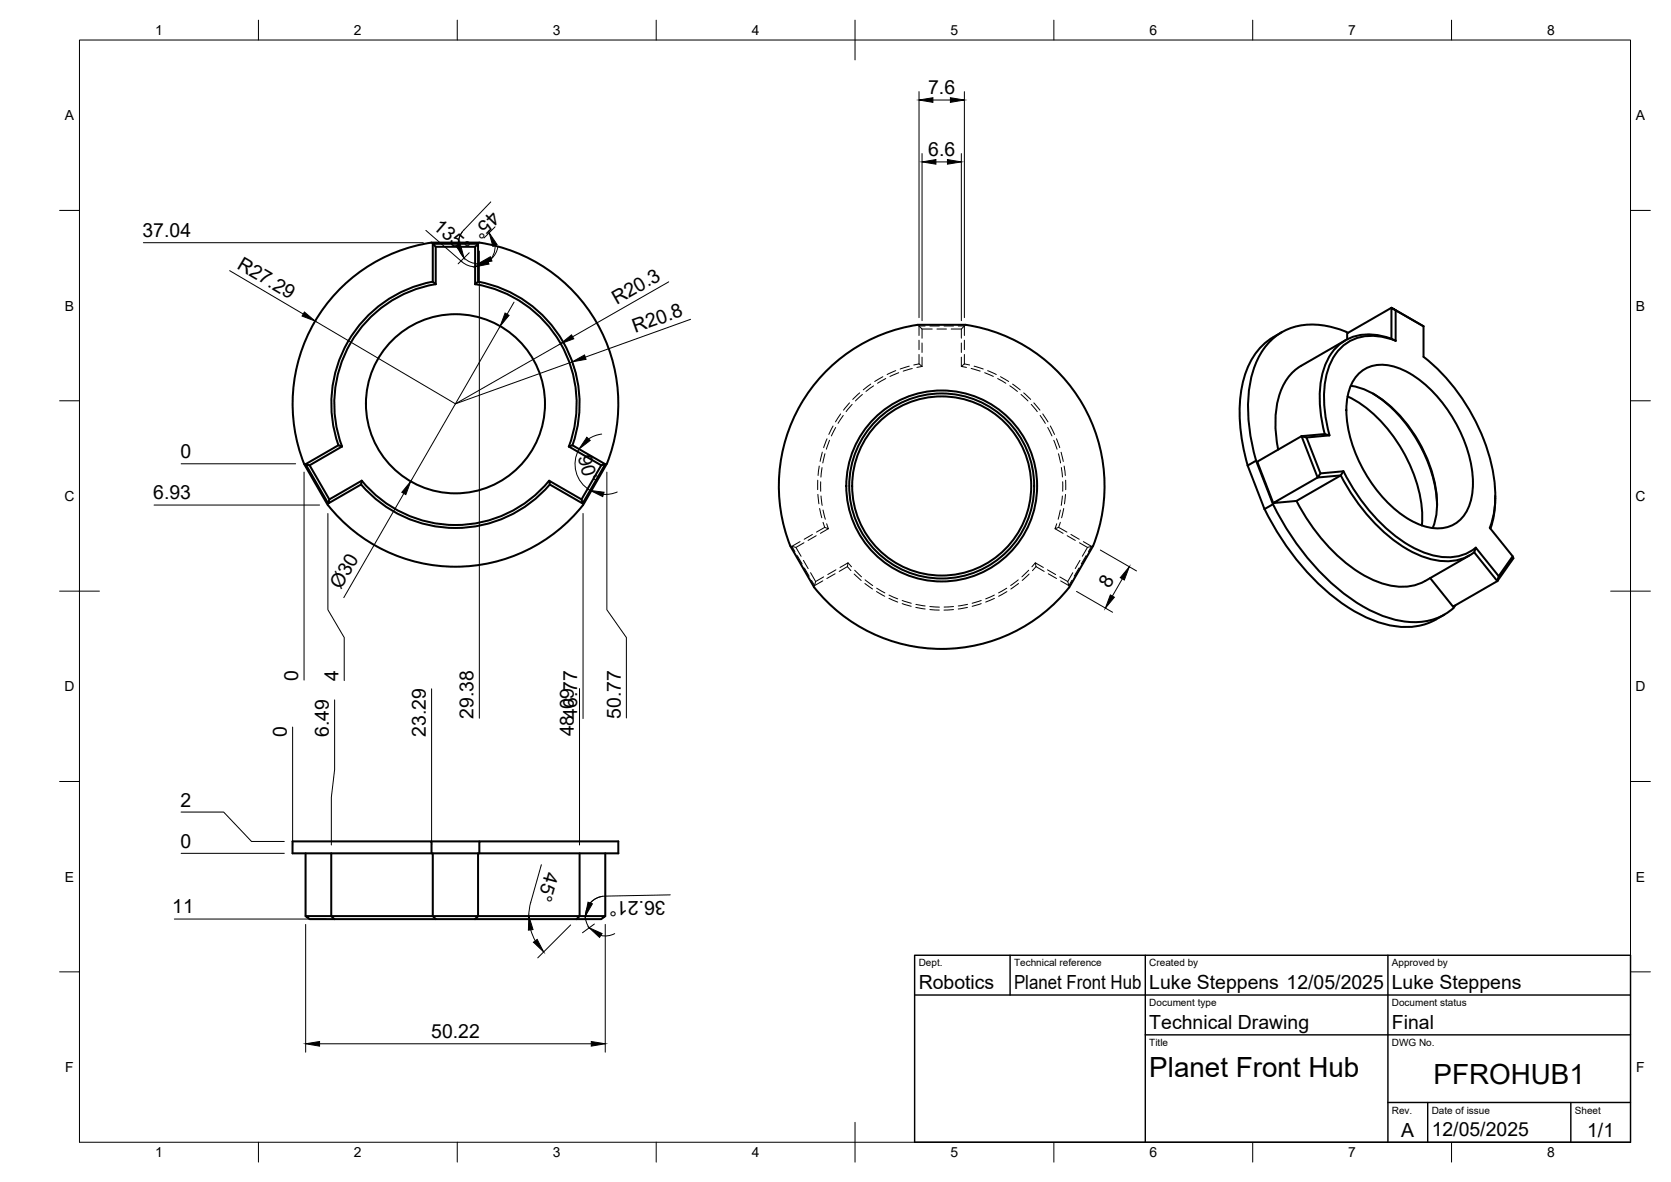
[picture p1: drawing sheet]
<svg xmlns="http://www.w3.org/2000/svg" width="420mm" height="297mm" viewBox="0 0 420 297" stroke-linecap="round" stroke-linejoin="round" font-family="sans-serif">
<!-- layer: Visible -->
<g fill="none" stroke="#000" stroke-width=".51">
<path d="M108.8 70.8l.8 .6M108.8 61.3v9.5M108.8 70.8a31.2 31.2 0 0 0-23.7 41.1M109.6 62h9.9l.7-.7v9.5l-.7 .6v-9.4M109.6 71.4a30.5 30.5 0 0 0-23.6 40.8M119.5 71.4a30.5 30.5 0 0 1 23.5 40.8M120.2 61.3h-11.4l.8 .7v9.4M120.2 70.8a31.2 31.2 0 0 1 23.7 41.1M350.9 78l7 4-8-4.6 1 .6v7.6l-1-.5M230.8 81.6h12M230.8 81.6a40.9 40.9 0 0 0-32.1 55.6l6 10.4a40.9 40.9 0 0 0 64.2 0l5.9-10.4M242.8 81.6a40.9 40.9 0 0 1 32.1 55.6"/>
<path d="M322.3 83.5a17.4 17.4 0 0 0-9.8 12.7 42.2 42.2 0 0 0 1.2 20.8M338.3 85.5l-11.1 6.4a14.5 14.5 0 0 0-6.4 11.9 32.2 32.2 0 0 0 .6 9.2M338.8 99.6a34.7 34.7 0 0 1 15.9 17.8 30.7 30.7 0 0 1 2.8 14.7M338.9 83.6a18.1 18.1 0 0 0-17 .1 18.4 18.4 0 0 0-7.8 13.7 44.8 44.8 0 0 0 1.7 18.4M339.6 97a21.9 21.9 0 0 1 13.1 8.3 34.5 34.5 0 0 1 8.6 22.5 14.9 14.9 0 0 1-1.1 4.9M341.8 93.8a9.1 9.1 0 0 1 9.6-1.4 29.2 29.2 0 0 1 14.3 13.3 30.1 30.1 0 0 1 4.4 19 8.9 8.9 0 0 1-7.2 8 15.5 15.5 0 0 1-11.3-4 35.7 35.7 0 0 1-13.1-25.6 12.7 12.7 0 0 1 3.3-9.3zM345.2 98.9a36.4 36.4 0 0 1 16.1 28M349.9 85.1v-7.7l-11.2 6.4v1.5M349.9 85.1a12.8 12.8 0 0 0-13.5 1.8 16.8 16.8 0 0 0-4.6 12.2l.3 4.8 1 5.2M350.9 85.6a12.7 12.7 0 0 0-13.5 1.5 16.6 16.6 0 0 0-4.5 12.2l.3 4.9 1.1 5.2M357.9 82v7.7M357.9 89.7a48.8 48.8 0 0 1 18.1 33.6l-.1 2.9-.3 2.7-1 3.7 5.7 7.2 .2 .5-4 5.7 .3-1.2 3.5-5"/>
<path d="M85.1 111.9l.9 .3M85.1 111.9l-8.3 4.8M86 112.2l-8.1 4.7M143.9 111.9l-.9 .3M143.9 111.9l8.3 4.8-1 .2-8.2-4.7M152.2 116.7l-5.7 9.8-.3-1 5-8.6M152.6 116.5l-6 10.4a40.9 40.9 0 0 1-64.2 0M152.6 116.5a40.9 40.9 0 0 0-32.1-55.5h-12a40.9 40.9 0 0 0-32.1 55.5l6 10.4M313.7 117l4.2 10.9M315.8 115.8l4.3 10.9M315.8 115.8l-2.1 1.2M332 119l5.8-.6-.7 1.1-5.8 .5z"/>
<path d="M332 119l-3.5-9.1-1.2-.3 4 10.4-11.2 6.4 5.9-.5 11.1-6.4M333.1 109.1l1.2 .3-5.8 .5M333.1 109.1l-5.8 .5-11.2 6.4 4 10.4M337.1 119.5a45.2 45.2 0 0 0 18.2 19.3 15.5 15.5 0 0 0 13.5 1.2l1.9-1.2M337.8 118.4a44.4 44.4 0 0 0 18 19.5 15 15 0 0 0 13.4 1l1.9-1.3M82.8 125.5l-4.9-8.6-1.1-.2 5.7 9.8M90.8 121.8a31.2 31.2 0 0 0 47.4 0M91 120.8l-.2 1M91 120.8l-8.2 4.7-.3 1 8.3-4.7M138.1 120.8a30.5 30.5 0 0 1-47.1 0M146.2 125.5l-8.1-4.7 .1 1 8.3 4.7M318 127.9a61.6 61.6 0 0 0 22.6 25.7 23.6 23.6 0 0 0 16.7 3.5 18.8 18.8 0 0 0 5.9-2.6"/>
<path d="M320.1 126.7a61.1 61.1 0 0 0 22.7 25.7 23.5 23.5 0 0 0 16.7 3.5 11.7 11.7 0 0 0 6.4-3.8M320.1 126.7l-2.2 1.2M326 125.9a45.7 45.7 0 0 0 17.3 18.9 16.3 16.3 0 0 0 14 1.7l1-.5M369.5 139.6l-11.2 6.4M376 124.6v.7M376 125.2a22.8 22.8 0 0 1-1.2 7.6M376.8 144.8l-5.7-7.2-.4 1.2 5.8 7.2-11.1 6.4-5.8-7.1M76.8 214.4v15.8M83.3 214.4v15.8l.8 .8M108.5 214.4v-3h-34.9v3h81.9v-3h-35v3M108.5 211.4h12M108.8 214.4v15.8h-32l1.1 .8h6.2"/>
<path d="M120.2 214.4v15.8M145.7 214.4v15.8M152.2 214.4v15.8M84.1 231h25.5M108.8 230.2h11.4l-.7 .8h-9.9zM119.5 231h25.5M120.2 230.2h25.5M145.7 230.2h6.5l-1 .8h-6.2M145.7 230.2l-.7 .8"/>
<circle cx="114.5" cy="101.5" r="22.5"/>
<circle cx="236.8" cy="122.1" r="23.3"/>
<circle cx="236.8" cy="122.1" r="22.5"/>
<circle cx="236.8" cy="122.1" r="24"/>
</g>
<!-- layer: Hidden -->
<g fill="none" stroke="#000" stroke-width=".25">
<path d="M216.2 98.7l-1.8 1.7M216.8 99.1l-1.7 1.7M218.9 96.5l-1.8 1.5M219.6 97l-1.9 1.4M222 94.7l-2.1 1.2M222.7 95.1l-2.1 1.2M225.2 93.1l-2.1 1M226 93.7l-2.2 .9M228.6 92l-2.3 .7M229.4 92.6l-2.3 .7M231.1 91.4l.7 .7M231.1 81.9l.7 .8h2.6"/>
<path d="M231.1 81.9h1.5M231.1 81.9v2.4M231.1 85.5v2.4M231.1 89.1v2.3M231.1 91.4l-1.3 .3M231.8 92.1l-1.3 .2M231.8 82.7v2.3M231.8 86.2v2.4M231.8 89.8v2.3M233.8 81.9h2.4M235.6 82.7h2.4M237.4 81.9h2.4"/>
<path d="M239.2 82.7h2.5M240.9 81.9h1.6M241.7 86.2v2.4M241.7 89.8v2.3M242.5 91.4l-.8 .7 1.3 .2M242.5 81.9l-.8 .8v2.3M242.5 91.4l1.3 .3M242.5 81.9v2.4M242.5 85.5v2.4M242.5 89.1v2.3M244.2 92.6l2.3 .7M244.9 92l2.3 .7"/>
<path d="M247.6 93.7l2.2 .9M248.3 93.2l2.2 .9M250.8 95.1l2.1 1.2M251.6 94.7l2 1.2M253.9 97l1.9 1.4M254.6 96.5l1.9 1.5M256.7 99.1l1.8 1.7M257.4 98.7l1.7 1.7M206 117.1l-.3 2.4M206.7 117.5l-.3 2.4M206.8 113.6l-.6 2.4M207.4 114l-.5 2.3"/>
<path d="M207.9 110.3l-.8 2.2M208.6 110.6l-.8 2.3M209.5 107l-1.1 2.2M210.1 107.4l-1.1 2.1M211.4 104l-1.3 2M212 104.4l-1.3 2M213.6 101.2l-1.5 1.9M214.3 101.6l-1.6 1.8M259.3 101.6l1.5 1.8M259.9 101.2l1.6 1.9M261.5 104.4l1.3 2M262.2 104l1.3 2"/>
<path d="M263.4 107.4l1.1 2.1M264.1 107l1.1 2.2M265 110.6l.8 2.3M265.6 110.3l.9 2.2M266.1 114l.6 2.3M266.8 113.7l.6 2.3M266.9 117.5l.2 2.4M267.6 117.1l.3 2.4M199.1 137.3l.8 1.3M200.1 137.6l1.3 2.2M200.5 139.6l1.2 2.1M201.2 136.1l-2.1 1.2"/>
<path d="M202.1 136.4l-2 1.2-1-.3M204.3 134.3l-2.1 1.2M205.2 134.6l-2 1.2M205.6 120.7v2.3M205.7 124.2l.2 2.4M206.1 127.8l.5 2.3M206.4 121.1v2.4M206.4 124.6l.3 2.4M206.9 128.2l.6 2.3M206.9 131.3l.5 1.2M207.4 132.5l-2.1 1.2M207.9 131.6l.4 1.3-.9-.4"/>
<path d="M208.3 132.9l-2 1.1M265.3 132.9l2 1.1M265.7 131.6l-.4 1.3 .9-.4M266.2 132.5l2.1 1.2M266.6 128.2l-.5 2.3M266.6 131.3l-.4 1.2M267.1 124.6l-.3 2.4M267.2 121.1v2.4M267.5 127.8l-.6 2.3M267.9 124.3l-.2 2.3M267.9 120.7l.1 2.4M268.3 134.6l2.1 1.2"/>
<path d="M269.3 134.3l2.1 1.2M271.4 136.4l2 1.2M272.4 136.1l2 1.2M273.1 139.6l-1.2 2.1M274.4 137.3l-1 .3-1.3 2.2M274.4 137.3l-.7 1.3M202 140.8l1.2 2.1M202.3 142.8l1.2 2M203.8 143.9l1.3 2.2-.3 1.1M204 145.8l.8 1.4M206.9 146l-2.1 1.2M207.1 145l-2 1.1"/>
<path d="M210 144.2l-2.1 1.2M210.2 143.2l-2.1 1.2M213.1 142.4l.1-1-2 1.2M213.1 142.4l-2.1 1.2M213.1 142.4l.9 1M213.2 141.4l.9 1M214.8 144.3l1.7 1.6M214.9 143.3l1.7 1.7M217.5 146.6l1.9 1.4M217.5 145.7l1.9 1.5M220.4 148.7l2.1 1.1M220.4 147.8l2.1 1.2"/>
<path d="M223.5 150.4l2.2 .9M223.5 149.5l2.2 1M226.8 150.9l2.3 .7M226.8 151.7l2.3 .7M230.3 152.6l2.3 .4M230.3 151.9l2.3 .4M233.8 152.4l2.4 .2M233.8 153.2l2.4 .1M239.8 152.4l-2.4 .2M239.8 153.2l-2.4 .1M243.3 152.6l-2.4 .4M243.3 151.9l-2.4 .4"/>
<path d="M246.7 150.9l-2.3 .7M246.7 151.7l-2.3 .7M250 149.5l-2.2 1M250 150.4l-2.2 .9M253.1 147.8l-2 1.2M253.2 148.7l-2.1 1.1M256 145.7l-1.9 1.4M256.1 146.6l-1.9 1.4M258.7 143.3l-1.8 1.7M258.8 144.3l-1.8 1.6M260.3 141.4l2 1.2M260.5 142.4l-.2-1-.8 1"/>
<path d="M260.5 142.4l-.9 1M260.5 142.4l2.1 1.2M263.4 143.2l2 1.2M263.6 144.2l2.1 1.2M266.5 145l2 1.1 .3 1.1M266.7 146l2.1 1.2M269.5 145.8l-.7 1.4M269.7 143.9l-1.2 2.2M271.3 142.8l-1.2 2M271.5 140.8l-1.1 2.1"/>
</g>
<!-- layer: BORDER -->
<g fill="none" stroke="#000" stroke-width=".25">
<path d="M20 10.1h390v276.9h-390zM65 5.1v5M115 5.1v5M165 5.1v5M215 5.1v10M265 5.1v5M315 5.1v5M365 5.1v5M15 52.9h5M410 52.9h5M15 100.7h5M410 100.7h5"/>
<path d="M15 148.6h10M405 148.6h10M15 196.4h5M410 196.4h5M15 244.2h5M410 244.2h5M65 287v5M115 287v5M165 287v5M215 282.1v9.9M265 287v5M315 287v5"/>
<path d="M365 287v5"/>
</g>
<!-- layer: TITLEBLOCK -->
<path d="M230 240.1h180v46.9h-180zM230 250h180M254 240.1v9.9M288 240.1v46.9M349 240.1v46.9M288 260.1h122M349 277.1h61M359 277.1v9.9M395 277.1v9.9" fill="none" stroke="#000" stroke-width=".36"/>
<!-- layer: FD_Dimensions -->
<g fill="none" stroke="#000" stroke-width=".25">
<path d="M231.1 23v56.8M231.8 38.6v42M234.6 25.1h4.4M241.7 38.6v42M242.5 23v56.8M107.1 57.9l9.6 8.3 1.6 .7 1.2 .1M116.2 58.3l-.8 1.6-.2 1.7M123.4 50.7l-6.8 7.1a5 5 0 0 0-1 5.4 5 5 0 0 0 4.6 3.1M124.5 57l-2.8 2.8M235.3 40.7h2.9M36 61h70.4M57.7 68l18.5 10.9"/>
<path d="M118 63.5l-2.8 2.8M120.5 63.1v117.4M124.5 61.7l-.1 1.3-.4 1.3-1.2 1.5M125.2 62l-.6 1.7-1.1 1.4M129.2 75.9l-1.7 3.1M168.1 70.8l-24.1 13.8M79.2 80.7l35.3 20.8M125.8 82l-22.5 39M140.9 86.4l-26.4 15.1M143.1 89l1 2.7 .8 2.9M143.9 90.9l-29.4 10.6M173.6 80.2l-26.4 9.6"/>
<path d="M45.6 116.6h28.7M76.5 118.6v52.3M145.6 112.8a7.6 7.6 0 0 0 2.8 10.4M151.3 109.1l-1.7 .4-1.6 .8M152.6 118.6v34.6l4.9 7v20.2M38.7 126.9h41.6M82.4 129v24.2l4.2 7v10.8M101.5 124l-15.1 26.2M146.6 129v51.6M155.2 123.6l-1.7 .5-1.8 .1M276.7 138.2l9.1 5.3M270.7 148.6l9.1 5.3"/>
<path d="M282.2 145.5l-2.5 4.3M84.1 175.9v17.5l-.8 7v12M108.5 173.1v39.3M145.7 173v39.4M73.6 182.7v29.7M45.5 204.1h10.7l7 7.4h8.3M45.6 214.4h25.9M136.1 217.3l-2.8 10-.3 2.9M43.8 231h38.2M76.9 232.3v32.1M133.4 233.7l1.2 2.7M143.5 232.4l-8.3 8.3"/>
<path d="M149.5 232.2l-3 2.2M151.5 225.2l-1.7 .6-1.4 1.1M152.1 225.2a5 5 0 0 0-3.9 8M152.2 232.3v32.1M154.6 234.6l-1.7 .6-1.8-.1M168.5 224.9l-16.4 .3M80.3 262.3h68.4"/>
</g>
<g fill="#000" stroke="#000" stroke-width=".25">
<path d="M231.1 25.1l3.5-.5v1.1zM239 24.6l3.5 .5-3.5 .6zM231.8 40.7l3.5-.6v1.2zM238.2 40.1l3.5 .6-3.5 .6zM76.5 78.4l2.7 2.3-3.3-1.3zM114.7 61.9l1.1-.5 .9 3.4zM119.5 67l3-1.7 .5 1.1zM120.2 66.3l3.1-1.8 .4 1.1zM123 58.5l2 3-1.1 .4zM127 78.7l1 .6-2.2 2.7zM140.9 86.4l2.8-2.3 .6 1zM143.9 90.9l3.1-1.7 .4 1.1z"/>
<path d="M147.6 109.9l.8 .8-2.8 2.1zM103.3 121l-1.3 3.3-1-.6zM148.4 123.2l3.5 .5-.3 1.1zM279.2 149.5l1 .6-2.3 2.7zM284 142.4l-1.3 3.4-1-.6zM133 230.2l1 3.4-1.1 .2zM134.1 236.8l1-.7 1.6 3.1zM147.8 226.7l1.1 .4-1.7 3.1zM148.1 233.2l3.3 1.4-.7 1zM76.9 262.3l3.4-.6v1.2zM148.7 261.7l3.5 .6-3.5 .6z"/>
</g>
<g font-size="7">
<text x="289" y="270.6">Planet Front Hub</text>
<text x="360.5" y="272.3">PFROHUB1</text>
</g>
<g font-size="4.9">
<text x="233.4" y="23.7">7.6</text>
<text x="233.4" y="39.2">6.6</text>
<text x="123.5" y="52.7" transform="rotate(134 123.5 52.7)">45°</text>
<text x="35.8" y="59.5">37.04</text>
<text x="108.7" y="57.4" transform="rotate(41 108.7 57.4)">135°</text>
<text x="59.4" y="67.3" transform="rotate(31 59.4 67.3)">R27.29</text>
<text x="155.1" y="76.6" transform="rotate(-30 155.1 76.6)">R20.3</text>
<text x="159.7" y="83.7" transform="rotate(-20 159.7 83.7)">R20.8</text>
<text x="45.4" y="115.1">0</text>
<text x="145.3" y="114.7" transform="rotate(75 145.3 114.7)">90°</text>
<text x="38.5" y="125.5">6.93</text>
<text x="85.7" y="148.4" transform="rotate(-60 85.7 148.4)">Ø30</text>
<text x="279" y="148.1" transform="rotate(-60 279 148.1)">8</text>
<text x="75" y="171.1" transform="rotate(-90 75 171.1)">0</text>
<text x="85.2" y="171.1" transform="rotate(-90 85.2 171.1)">4</text>
<text x="72.1" y="185.2" transform="rotate(-90 72.1 185.2)">0</text>
<text x="82.7" y="185.2" transform="rotate(-90 82.7 185.2)">6.49</text>
<text x="107.1" y="185.1" transform="rotate(-90 107.1 185.1)">23.29</text>
<text x="119.1" y="180.6" transform="rotate(-90 119.1 180.6)">29.38</text>
<text x="144.3" y="185.1" transform="rotate(-90 144.3 185.1)">48.09</text>
<text x="145.1" y="180.6" transform="rotate(-90 145.1 180.6)">46.77</text>
<text x="156.1" y="180.6" transform="rotate(-90 156.1 180.6)">50.77</text>
<text x="45.4" y="202.7">2</text>
<text x="45.4" y="213">0</text>
<text x="137.2" y="219" transform="rotate(106 137.2 219)">45°</text>
<text x="167.4" y="226.4" transform="rotate(179 167.4 226.4)">36.21°</text>
<text x="43.3" y="229.6">11</text>
<text x="231" y="248.5">Robotics</text>
<text x="255" y="248.5">Planet Front Hub</text>
<text x="289" y="248.5">Luke Steppens 12/05/2025</text>
<text x="350" y="248.5">Luke Steppens</text>
<text x="108.4" y="260.8">50.22</text>
<text x="289" y="258.6">Technical Drawing</text>
<text x="350" y="258.6">Final</text>
<text x="352.3" y="285.7">A</text>
<text x="360" y="285.5">12/05/2025</text>
<text x="399.1" y="285.7">1/1</text>
</g>
<g font-size="3.5">
<text x="39" y="8.8">1</text>
<text x="89" y="8.8">2</text>
<text x="139" y="8.8">3</text>
<text x="189" y="8.8">4</text>
<text x="239" y="8.8">5</text>
<text x="289" y="8.8">6</text>
<text x="339" y="8.8">7</text>
<text x="389" y="8.8">8</text>
<text x="16.3" y="30.2">A</text>
<text x="411.3" y="30.2">A</text>
<text x="16.3" y="78">B</text>
<text x="411.3" y="78">B</text>
<text x="16.2" y="125.9">C</text>
<text x="411.2" y="125.9">C</text>
<text x="16.2" y="173.7">D</text>
<text x="411.2" y="173.7">D</text>
<text x="16.3" y="221.6">E</text>
<text x="411.3" y="221.6">E</text>
<text x="16.4" y="269.4">F</text>
<text x="411.4" y="269.4">F</text>
<text x="39" y="290.8">1</text>
<text x="89" y="290.8">2</text>
<text x="139" y="290.8">3</text>
<text x="189" y="290.8">4</text>
<text x="239" y="290.8">5</text>
<text x="289" y="290.8">6</text>
<text x="339" y="290.8">7</text>
<text x="389" y="290.8">8</text>
</g>
<g font-size="2.5">
<text x="231" y="242.9">Dept.</text>
<text x="255" y="242.9">Technical reference</text>
<text x="289" y="242.9">Created by</text>
<text x="350" y="242.9">Approved by</text>
<text x="289" y="252.8">Document type</text>
<text x="350" y="252.8">Document status</text>
<text x="289" y="262.9">Title</text>
<text x="350" y="262.9">DWG No.</text>
<text x="350" y="279.9">Rev.</text>
<text x="360" y="279.9">Date of issue</text>
<text x="396" y="279.9">Sheet</text>
</g>
</svg>
